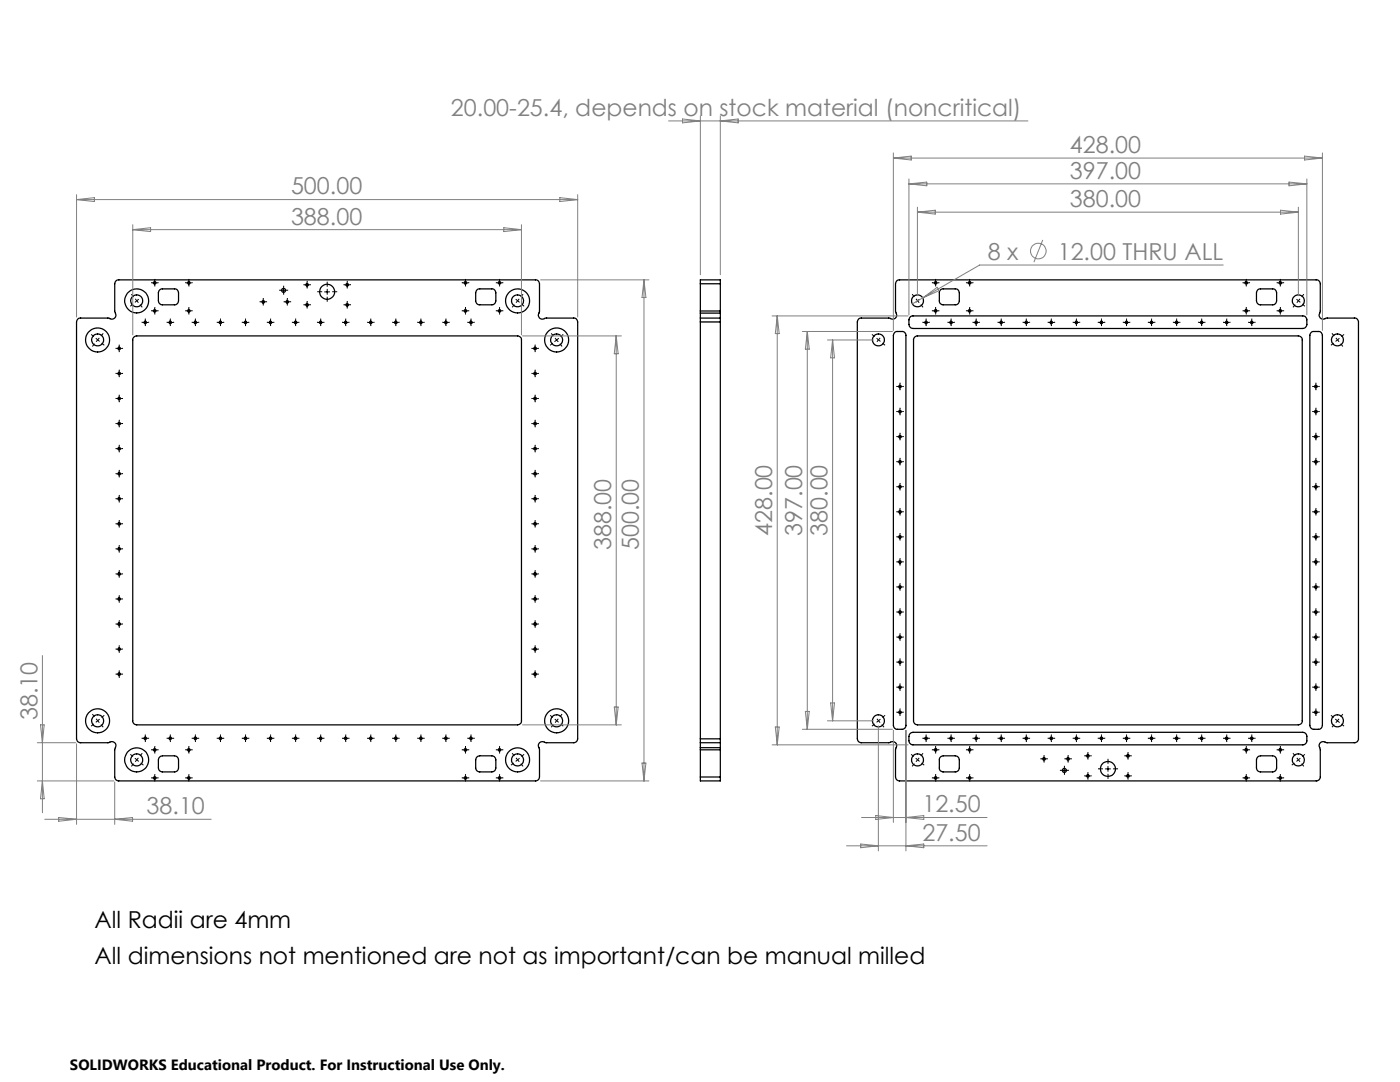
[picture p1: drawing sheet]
<svg xmlns="http://www.w3.org/2000/svg" width="279mm" height="216mm" viewBox="0 0 279 216" stroke-linecap="round" stroke-linejoin="round" font-family="sans-serif">
<g fill="none" stroke="#000" stroke-width=".25">
<path d="M23.2 56l.4-.2h83.3a.78 .78 0 0 1 .8 .8v5.6a.91 .91 0 0 0 0 1.2 .91 .91 0 0 0 1.2 .1h5.6a.78 .78 0 0 1 .8 .7v83.2a.78 .78 0 0 1-.8 .8h-5.6a.91 .91 0 0 0-1.2 0 .91 .91 0 0 0 0 1.3v5.5a.78 .78 0 0 1-.8 .8h-83.2a.78 .78 0 0 1-.8-.8v-5.5a.91 .91 0 0 0 0-1.3 .91 .91 0 0 0-1.3 0h-5.5a.78 .78 0 0 1-.8-.8v-83.2a.78 .78 0 0 1 .8-.7h5.5a.88 .88 0 0 0 1.2 0 .88 .88 0 0 0 .2-1.2l-.1-5.7zM31.9 57.9l.4-.3h2.5a.78 .78 0 0 1 .8 .8v1.6a.78 .78 0 0 1-.8 .8h-2.4a.78 .78 0 0 1-.8-.8v-1.6zM95.2 57.9l.4-.3h2.5a.78 .78 0 0 1 .9 .8v1.6a.78 .78 0 0 1-.9 .8h-2.4a.78 .78 0 0 1-.8-.8v-1.6zM139.8 56.6v-.8h4v.8M139.8 56.6v5.5M139.8 56.6h4M143.8 56.6v5.5M187.7 57.9l.4-.3h2.5a.78 .78 0 0 1 .9 .8v1.6a.78 .78 0 0 1-.9 .8h-2.4a.73 .73 0 0 1-.7-.8v-1.7zM251.1 57.7l2.9-.1a.78 .78 0 0 1 .8 .8v1.6a.78 .78 0 0 1-.8 .8h-2.4a.78 .78 0 0 1-.8-.8v-1.6zM26.7 67.3l.4-.3h76.2a.78 .78 0 0 1 .8 .8v76a.78 .78 0 0 1-.8 .8h-76a.78 .78 0 0 1-.8-.8v-76.1zM139.8 63.5v.7M139.8 62.5v1"/>
<path d="M139.8 62.1v.4M139.8 63.5h4M139.8 64.2h4M139.8 64.2v83.2M139.8 62.5h4M139.8 62.1h4M143.8 63.5v.7M143.8 62.5v1M143.8 62.1v.4M143.8 64.2v83.2M171.3 63.7l.5-.2h5.6a.88 .88 0 0 0 1.2 0 .88 .88 0 0 0 .2-1.2l-.1-5.7a.78 .78 0 0 1 .8-.8h83.2a.78 .78 0 0 1 .8 .8v5.6a.9 .9 0 0 0 0 1.2 .9 .9 0 0 0 1.2 .1h5.6a.78 .78 0 0 1 .8 .7v83.2a.78 .78 0 0 1-.8 .8h-5.6a.89 .89 0 0 0-1.2 0 .89 .89 0 0 0 0 1.2v5.6a.78 .78 0 0 1-.8 .8h-83.2a.78 .78 0 0 1-.8-.8l.1-5.5a.89 .89 0 0 0 0-1.2 .89 .89 0 0 0-1.2-.1h-5.7a.78 .78 0 0 1-.8-.8v-83.2zM178.5 66.4l.5-.3h1a.73 .73 0 0 1 .8 .8v77.8a.73 .73 0 0 1-.8 .8h-.9a.78 .78 0 0 1-.8-.8v-77.8z"/>
<path d="M181.8 63.1l.3-.1h77.9a.78 .78 0 0 1 .8 .8v.9a.85 .85 0 0 1-.8 .8h-77.8a.85 .85 0 0 1-.8-.8v-.9zM182.5 67.3l.5-.3h76.1a.78 .78 0 0 1 .8 .8v76a.78 .78 0 0 1-.8 .8h-76a.78 .78 0 0 1-.8-.8v-76.1zM261.8 66.3l1.3-.2a.78 .78 0 0 1 .8 .8v77.8a.78 .78 0 0 1-.8 .8h-.9a.78 .78 0 0 1-.8-.8v-77.9zM31.9 151.1l.5-.3h2.4a.85 .85 0 0 1 .8 .8v1.6a.78 .78 0 0 1-.8 .8h-2.4a.78 .78 0 0 1-.8-.8v-1.6zM95.2 151.1l.5-.3h2.4a.85 .85 0 0 1 .9 .8v1.6a.78 .78 0 0 1-.9 .8h-2.4a.78 .78 0 0 1-.8-.8v-1.6zM139.8 147.4v.8M139.8 148.2v1M139.8 149.2v.4M139.8 155v.8h4v-.8M139.8 148.2h4M139.8 147.4h4M139.8 149.6v5.4"/>
<path d="M139.8 149.2h4M139.8 149.6h4M139.8 155h4M143.8 147.4v.8M143.8 148.2v1M143.8 149.2v.4M143.8 149.6v5.4M181.8 146.3l.4-.2h77.8a.85 .85 0 0 1 .8 .8v.9a.85 .85 0 0 1-.8 .8h-77.8a.85 .85 0 0 1-.8-.8l.1-1.2zM187.7 151.1l.5-.3h2.4a.85 .85 0 0 1 .9 .8v1.6a.78 .78 0 0 1-.9 .8h-2.4a.73 .73 0 0 1-.7-.8v-1.7zM251 151.1l.6-.3h2.4a.85 .85 0 0 1 .8 .8v1.6a.78 .78 0 0 1-.8 .8h-2.4a.78 .78 0 0 1-.8-.8v-1.6z"/>
<circle cx="30.9" cy="56.4" r=".25"/>
<circle cx="37.7" cy="56.4" r=".25"/>
<circle cx="56.6" cy="57.9" r=".4"/>
<circle cx="61.3" cy="56.8" r=".25"/>
<circle cx="65.3" cy="58.2" r="1.5"/>
<circle cx="69.3" cy="56.8" r=".25"/>
<circle cx="92.9" cy="56.4" r=".25"/>
<circle cx="99.7" cy="56.4" r=".25"/>
<circle cx="186.7" cy="56.4" r=".26"/>
<circle cx="193.5" cy="56.4" r=".26"/>
<circle cx="248.7" cy="56.4" r=".26"/>
<circle cx="255.5" cy="56.4" r=".26"/>
<circle cx="19.5" cy="67.8" r="2.4"/>
<circle cx="19.5" cy="67.8" r="1.19"/>
<circle cx="23.8" cy="74.5" r=".25"/>
<circle cx="23.8" cy="79.5" r=".25"/>
<circle cx="23.8" cy="69.5" r=".25"/>
<circle cx="27.3" cy="60.1" r="2.39"/>
<circle cx="27.3" cy="60" r="1.19"/>
<circle cx="29" cy="64.3" r=".26"/>
<circle cx="30.9" cy="62" r=".25"/>
<circle cx="34" cy="64.3" r=".26"/>
<circle cx="37.7" cy="62" r=".25"/>
<circle cx="39" cy="64.3" r=".26"/>
<circle cx="44" cy="64.3" r=".26"/>
<circle cx="49" cy="64.3" r=".26"/>
<circle cx="52.5" cy="60.2" r=".25"/>
<circle cx="54" cy="64.3" r=".26"/>
<circle cx="57.3" cy="60.2" r=".25"/>
<circle cx="59" cy="64.3" r=".26"/>
<circle cx="61.3" cy="60.8" r=".25"/>
<circle cx="64" cy="64.3" r=".26"/>
<circle cx="69" cy="64.3" r=".26"/>
<circle cx="69.3" cy="60.8" r=".25"/>
<circle cx="74" cy="64.3" r=".26"/>
<circle cx="79" cy="64.3" r=".26"/>
<circle cx="84" cy="64.3" r=".26"/>
<circle cx="89" cy="64.3" r=".26"/>
<circle cx="92.9" cy="62" r=".25"/>
<circle cx="94" cy="64.3" r=".26"/>
<circle cx="99.7" cy="62" r=".24"/>
<circle cx="103.3" cy="60" r="1.19"/>
<circle cx="103.3" cy="60" r="2.4"/>
<circle cx="106.8" cy="74.5" r=".25"/>
<circle cx="106.8" cy="79.5" r=".25"/>
<circle cx="106.8" cy="69.5" r=".25"/>
<circle cx="111.1" cy="67.8" r="1.19"/>
<circle cx="111.1" cy="67.8" r="2.4"/>
<circle cx="175.3" cy="67.8" r="1.19"/>
<circle cx="179.6" cy="77.1" r=".25"/>
<circle cx="183.1" cy="60" r="1.19"/>
<circle cx="184.8" cy="64.3" r=".25"/>
<circle cx="186.7" cy="62" r=".25"/>
<circle cx="189.8" cy="64.3" r=".25"/>
<circle cx="193.5" cy="62" r=".25"/>
<circle cx="194.8" cy="64.3" r=".25"/>
<circle cx="199.8" cy="64.3" r=".25"/>
<circle cx="204.8" cy="64.3" r=".25"/>
<circle cx="209.8" cy="64.3" r=".25"/>
<circle cx="214.8" cy="64.3" r=".25"/>
<circle cx="219.8" cy="64.3" r=".25"/>
<circle cx="224.8" cy="64.3" r=".25"/>
<circle cx="229.8" cy="64.3" r=".25"/>
<circle cx="234.8" cy="64.3" r=".25"/>
<circle cx="239.8" cy="64.3" r=".25"/>
<circle cx="244.8" cy="64.3" r=".25"/>
<circle cx="248.7" cy="62" r=".25"/>
<circle cx="249.8" cy="64.3" r=".25"/>
<circle cx="255.5" cy="62" r=".25"/>
<circle cx="259.1" cy="60" r="1.19"/>
<circle cx="262.6" cy="77.1" r=".25"/>
<circle cx="266.9" cy="67.8" r="1.19"/>
<circle cx="23.8" cy="94.5" r=".26"/>
<circle cx="23.8" cy="99.5" r=".25"/>
<circle cx="23.8" cy="84.5" r=".25"/>
<circle cx="23.8" cy="89.5" r=".25"/>
<circle cx="106.8" cy="94.5" r=".26"/>
<circle cx="106.8" cy="99.5" r=".25"/>
<circle cx="106.8" cy="84.5" r=".25"/>
<circle cx="106.8" cy="89.5" r=".25"/>
<circle cx="179.6" cy="97.1" r=".25"/>
<circle cx="179.6" cy="92.1" r=".25"/>
<circle cx="179.6" cy="82.1" r=".25"/>
<circle cx="179.6" cy="87.1" r=".25"/>
<circle cx="262.6" cy="97.1" r=".25"/>
<circle cx="262.6" cy="92.1" r=".25"/>
<circle cx="262.6" cy="87.1" r=".25"/>
<circle cx="262.6" cy="82.1" r=".25"/>
<circle cx="23.8" cy="114.5" r=".26"/>
<circle cx="23.8" cy="109.5" r=".25"/>
<circle cx="23.8" cy="119.5" r=".25"/>
<circle cx="23.8" cy="104.5" r=".25"/>
<circle cx="106.8" cy="114.5" r=".26"/>
<circle cx="106.8" cy="109.5" r=".25"/>
<circle cx="106.8" cy="119.5" r=".25"/>
<circle cx="106.8" cy="104.5" r=".25"/>
<circle cx="179.6" cy="112.1" r=".26"/>
<circle cx="179.6" cy="117.1" r=".25"/>
<circle cx="179.6" cy="107.1" r=".25"/>
<circle cx="179.6" cy="102.1" r=".25"/>
<circle cx="262.6" cy="112.1" r=".26"/>
<circle cx="262.6" cy="117.1" r=".25"/>
<circle cx="262.6" cy="102.1" r=".25"/>
<circle cx="262.6" cy="107.1" r=".25"/>
<circle cx="23.8" cy="129.5" r=".25"/>
<circle cx="23.8" cy="134.5" r=".25"/>
<circle cx="23.8" cy="124.5" r=".25"/>
<circle cx="106.8" cy="129.5" r=".25"/>
<circle cx="106.8" cy="134.5" r=".25"/>
<circle cx="106.8" cy="124.5" r=".25"/>
<circle cx="179.6" cy="132.1" r=".25"/>
<circle cx="179.6" cy="127.1" r=".25"/>
<circle cx="179.6" cy="137.1" r=".25"/>
<circle cx="179.6" cy="122.1" r=".25"/>
<circle cx="262.6" cy="132.1" r=".25"/>
<circle cx="262.6" cy="127.1" r=".25"/>
<circle cx="262.6" cy="122.1" r=".25"/>
<circle cx="262.6" cy="137.1" r=".25"/>
<circle cx="19.5" cy="143.8" r="2.4"/>
<circle cx="19.5" cy="143.8" r="1.2"/>
<circle cx="27.3" cy="151.6" r="2.39"/>
<circle cx="27.3" cy="151.6" r="1.2"/>
<circle cx="29" cy="147.3" r=".25"/>
<circle cx="30.9" cy="149.6" r=".26"/>
<circle cx="30.9" cy="155.2" r=".25"/>
<circle cx="34" cy="147.3" r=".25"/>
<circle cx="37.7" cy="149.6" r=".26"/>
<circle cx="37.7" cy="155.2" r=".25"/>
<circle cx="39" cy="147.3" r=".25"/>
<circle cx="44" cy="147.3" r=".25"/>
<circle cx="49" cy="147.3" r=".25"/>
<circle cx="54" cy="147.3" r=".25"/>
<circle cx="59" cy="147.3" r=".25"/>
<circle cx="64" cy="147.3" r=".25"/>
<circle cx="69" cy="147.3" r=".25"/>
<circle cx="74" cy="147.3" r=".25"/>
<circle cx="79" cy="147.3" r=".25"/>
<circle cx="84" cy="147.3" r=".25"/>
<circle cx="89" cy="147.3" r=".25"/>
<circle cx="92.9" cy="149.6" r=".26"/>
<circle cx="92.9" cy="155.2" r=".25"/>
<circle cx="94" cy="147.3" r=".25"/>
<circle cx="99.7" cy="149.6" r=".26"/>
<circle cx="99.7" cy="155.2" r=".24"/>
<circle cx="103.3" cy="151.6" r="1.2"/>
<circle cx="103.3" cy="151.6" r="2.4"/>
<circle cx="111.1" cy="143.8" r="1.2"/>
<circle cx="111.1" cy="143.8" r="2.4"/>
<circle cx="175.3" cy="143.8" r="1.2"/>
<circle cx="179.6" cy="142.1" r=".25"/>
<circle cx="183.1" cy="151.6" r="1.2"/>
<circle cx="184.8" cy="147.3" r=".24"/>
<circle cx="186.7" cy="149.6" r=".25"/>
<circle cx="186.7" cy="155.2" r=".25"/>
<circle cx="189.8" cy="147.3" r=".25"/>
<circle cx="193.5" cy="149.6" r=".25"/>
<circle cx="193.5" cy="155.2" r=".25"/>
<circle cx="194.8" cy="147.3" r=".25"/>
<circle cx="199.8" cy="147.3" r=".24"/>
<circle cx="204.8" cy="147.3" r=".24"/>
<circle cx="208.4" cy="151.4" r=".26"/>
<circle cx="209.8" cy="147.3" r=".25"/>
<circle cx="212.4" cy="153.7" r=".41"/>
<circle cx="213.1" cy="151.4" r=".26"/>
<circle cx="214.8" cy="147.3" r=".25"/>
<circle cx="217.1" cy="150.8" r=".26"/>
<circle cx="217.1" cy="154.8" r=".25"/>
<circle cx="219.8" cy="147.3" r=".24"/>
<circle cx="221.1" cy="153.4" r="1.5"/>
<circle cx="224.8" cy="147.3" r=".24"/>
<circle cx="225.1" cy="150.8" r=".26"/>
<circle cx="225.1" cy="154.8" r=".25"/>
<circle cx="229.8" cy="147.3" r=".25"/>
<circle cx="234.8" cy="147.3" r=".25"/>
<circle cx="239.8" cy="147.3" r=".24"/>
<circle cx="244.8" cy="147.3" r=".25"/>
<circle cx="248.7" cy="149.6" r=".25"/>
<circle cx="248.7" cy="155.2" r=".25"/>
<circle cx="249.8" cy="147.3" r=".25"/>
<circle cx="255.5" cy="149.6" r=".25"/>
<circle cx="255.5" cy="155.2" r=".25"/>
<circle cx="259.1" cy="151.6" r="1.2"/>
<circle cx="262.6" cy="142.1" r=".25"/>
<circle cx="266.9" cy="143.8" r="1.2"/>
</g>
<g fill="none" stroke="#808080" stroke-width=".2">
<path d="M15.3 38.8v24.5M15.3 39.8h100M15.3 39.8l3.5-.4v.8zM111.7 39.4l3.6 .4-3.6 .4zM115.3 38.8v24.5M133.4 24.1h71.7M136.2 23.7l3.6 .4-3.6 .4zM139.8 23.1v31.7M143.8 23.1v31.7M143.8 24.1l3.5-.4v.8zM178.3 30.5v35.4M178.3 31.5h85.6"/>
<path d="M178.3 31.5l3.6-.3v.7zM181.4 35.7v27.1M181.4 36.7h79.4M181.4 36.7l3.6-.4v.8zM257.2 36.3l3.6 .4-3.6 .4zM260.4 31.2l3.5 .3-3.5 .4zM260.8 35.7v27.1M263.9 30.5v35.4M26.5 44.8v22M26.5 45.8h77.6M26.5 45.8l3.6-.4v.8zM100.5 45.4l3.6 .4-3.6 .4z"/>
<path d="M104.1 44.8v22M107.9 55.8h21.6M128.5 55.8v100M128.5 55.8l.4 3.6h-.8zM183.1 41.3v17.7M183.1 42.3h76M183.1 42.3l3.6-.4v.8zM184.2 59.4l-2.1 1.2M184.2 59.4l2.8-2.1 .4 .7zM208.1 47.9l-1.8 4.4M244.1 52.9h-48.6l-11.3 6.5M255.6 41.9l3.5 .4-3.5 .4z"/>
<path d="M259.1 41.3v17.7M104.3 67h19.7M123 67v77.6M123 67l.4 3.6h-.8zM154.1 63h27.1M155.1 63v85.6M155.1 63l.4 3.6h-.8zM160.1 66.1h18M161.1 66.1v79.4M161.1 66.1l.4 3.6h-.8zM165.1 67.8h9.2M166.2 67.8v76"/>
<path d="M166.2 67.8l.3 3.6h-.7zM8.5 130.8v31.4M7.4 155.8h15.3M7.4 148.2h7.7M8.1 144.6h.7l-.3 3.6zM8.5 155.8l.3 3.6h-.7zM15.3 148.4v16.1M22.9 156v8.5M104.3 144.6h19.7M107.9 155.8h21.6M122.6 141.1h.8l-.4 3.5zM128.1 152.3h.8l-.4 3.5z"/>
<path d="M154.1 148.6h27.1M154.7 145.1h.8l-.4 3.5zM160.1 145.5h18M160.7 142h.8l-.4 3.5zM165.1 143.8h9.2M165.8 140.3h.7l-.3 3.5zM175.3 144.8v25M178.3 145.7v18.4M180.8 145.7v24.1M8.9 163.5h33.3M11.7 163.1l3.6 .4-3.6 .4zM22.9 163.5l3.6-.4v.8z"/>
<path d="M168.9 168.8h28.1M171.8 168.4l3.5 .4-3.5 .4zM171.9 163.1h25.1M174.8 162.7l3.5 .4-3.5 .4zM180.8 163.1l3.6-.4v.8zM180.8 168.8l3.6-.4v.8z"/>
<circle cx="207.2" cy="50.1" r="1.55"/>
</g>
<g fill="none" stroke="#000" stroke-width=".2" stroke-dasharray="15.2 1.3 1.3 1.3" stroke-linecap="butt">
<path d="M26.7 59.2l-.5-.5M30.4 56.4h-.2M30.9 55.9v-.2M30.9 56.9v.3M31.4 56.4h.3M37.2 56.4h-.2M37.7 55.9v-.2M37.7 56.9v.3M38.2 56.4h.3M52.5 59.7v-.2M56.1 57.9h-.4M56.6 57.4v-.4"/>
<path d="M56.6 58.4v.4M57.1 57.9h.4M57.3 59.7v-.2M60.8 56.8h-.2M61.3 56.3v-.2M61.3 57.3v.3M61.8 56.8h.3M64.3 58.2h-1M65.3 57.2v-1M65.3 59.2v1M66.3 58.2h1M68.8 56.8h-.2"/>
<path d="M69.3 56.3v-.2M69.3 57.3v.3M69.8 56.8h.3M92.4 56.4h-.2M92.9 55.9v-.2M92.9 56.9v.3M93.4 56.4h.3M99.2 56.4h-.2M99.7 55.9v-.2M99.7 56.9v.3M100.2 56.4h.3M103.9 59.2l.5-.5"/>
<path d="M182.5 59.2l-.5-.5M186.2 56.4h-.2M186.7 55.9v-.2M186.7 56.9v.3M187.2 56.4h.3M193 56.4h-.2M193.5 55.9v-.2M193.5 56.9v.3M194 56.4h.3M248.2 56.4h-.2M248.7 55.9v-.2M248.7 56.9v.3"/>
<path d="M249.2 56.4h.3M255 56.4h-.2M255.5 55.9v-.2M255.5 56.9v.3M256 56.4h.3M259.8 59.2l.4-.5M18.7 67.2l-.5-.5M18.9 68.6l-.5 .5M19.5 67.8l-.3 .4M19.5 67.8l.3-.4M19.5 67.8l-.4-.3M19.5 67.8l.4 .3"/>
<path d="M20.1 67l.5-.5M20.3 68.5l.5 .4M23.3 69.5h-.2M23.3 74.5h-.2M23.3 79.5h-.2M23.8 69v-.2M23.8 70v.3M23.8 74v-.2M23.8 75v.3M23.8 79v-.2M24.3 69.5h.3M24.3 74.5h.3"/>
<path d="M24.3 79.5h.3M26.5 60.7l-.5 .4M27.3 60l-.4 .3M27.3 60l.4-.3M27.3 60l-.3-.4M27.3 60l.3 .4M27.9 60.8l.5 .5M28.5 64.3h-.2M29 63.8v-.2M29 64.8v.3M29.5 64.3h.3M30.4 62h-.2"/>
<path d="M30.9 61.5v-.2M30.9 62.5v.3M31.4 62h.3M33.5 64.3h-.2M34 63.8v-.2M34 64.8v.3M34.5 64.3h.3M37.2 62h-.2M37.7 61.5v-.2M37.7 62.5v.3M38.2 62h.3M38.5 64.3h-.2"/>
<path d="M39 63.8v-.2M39 64.8v.3M39.5 64.3h.3M43.5 64.3h-.2M44 63.8v-.2M44 64.8v.3M44.5 64.3h.3M48.5 64.3h-.2M49 63.8v-.2M49 64.8v.3M49.5 64.3h.3M52 60.2h-.2"/>
<path d="M52.5 60.7v.3M53 60.2h.3M53.5 64.3h-.2M54 63.8v-.2M54 64.8v.3M54.5 64.3h.3M56.8 60.2h-.2M57.3 60.7v.3M57.8 60.2h.3M58.5 64.3h-.2M59 63.8v-.2M59 64.8v.3"/>
<path d="M59.5 64.3h.3M60.8 60.8h-.2M61.3 60.3v-.2M61.3 61.3v.3M61.8 60.8h.3M63.5 64.3h-.2M64 63.8v-.2M64 64.8v.3M64.5 64.3h.3M68.5 64.3h-.2M68.8 60.8h-.2M69 63.8v-.2"/>
<path d="M69 64.8v.3M69.3 60.3v-.2M69.3 61.3v.3M69.5 64.3h.3M69.8 60.8h.3M73.5 64.3h-.2M74 63.8v-.2M74 64.8v.3M74.5 64.3h.3M78.5 64.3h-.2M79 63.8v-.2M79 64.8v.3"/>
<path d="M79.5 64.3h.3M83.5 64.3h-.2M84 63.8v-.2M84 64.8v.3M84.5 64.3h.3M88.5 64.3h-.2M89 63.8v-.2M89 64.8v.3M89.5 64.3h.3M92.4 62h-.2M92.9 61.5v-.2M92.9 62.5v.3"/>
<path d="M93.4 62h.3M93.5 64.3h-.2M94 63.8v-.2M94 64.8v.3M94.5 64.3h.3M99.2 62h-.2M99.7 61.5v-.2M99.7 62.5v.3M100.2 62h.3M102.7 60.8l-.5 .5M103.3 60l-.4-.3M103.3 60l.4 .3"/>
<path d="M103.3 60l.3-.4M103.3 60l-.3 .4M104.1 60.7l.5 .4M106.3 69.5h-.2M106.3 74.5h-.2M106.3 79.5h-.2M106.8 69v-.2M106.8 70v.3M106.8 74v-.2M106.8 75v.3M106.8 79v-.2M107.3 69.5h.3"/>
<path d="M107.3 74.5h.3M107.3 79.5h.3M110.3 68.5l-.5 .4M110.5 67l-.5-.5M111.7 68.6l.5 .5M111.9 67.2l.5-.5M174.6 67.2l-.6-.5M175.3 67.8l-.3 .4M175.3 67.8l.3-.4M175.3 67.8l-.4-.3M175.3 67.8l.4 .3M176.1 68.5l.5 .4"/>
<path d="M179.1 77.1h-.2M179.6 76.6v-.2M179.6 77.6v.3M180.1 77.1h.3M183.1 60l-.4 .3M183.1 60l.4-.3M183.1 60l-.3-.4M183.1 60l.3 .4M183.8 60.8l.4 .5M184.3 64.3h-.2M184.8 63.8v-.2M184.8 64.8v.3"/>
<path d="M185.3 64.3h.3M186.2 62h-.2M186.7 61.5v-.2M186.7 62.5v.3M187.2 62h.3M189.3 64.3h-.2M189.8 63.8v-.2M189.8 64.8v.3M190.3 64.3h.3M193 62h-.2M193.5 61.5v-.2M193.5 62.5v.3"/>
<path d="M194 62h.3M194.3 64.3h-.2M194.8 63.8v-.2M194.8 64.8v.3M195.3 64.3h.3M199.3 64.3h-.2M199.8 63.8v-.2M199.8 64.8v.3M200.3 64.3h.3M204.3 64.3h-.2M204.8 63.8v-.2M204.8 64.8v.3"/>
<path d="M205.3 64.3h.3M209.3 64.3h-.2M209.8 63.8v-.2M209.8 64.8v.3M210.3 64.3h.3M214.3 64.3h-.2M214.8 63.8v-.2M214.8 64.8v.3M215.3 64.3h.3M219.3 64.3h-.2M219.8 63.8v-.2M219.8 64.8v.3"/>
<path d="M220.3 64.3h.3M224.3 64.3h-.2M224.8 63.8v-.2M224.8 64.8v.3M225.3 64.3h.3M229.3 64.3h-.2M229.8 63.8v-.2M229.8 64.8v.3M230.3 64.3h.3M234.3 64.3h-.2M234.8 63.8v-.2M234.8 64.8v.3"/>
<path d="M235.3 64.3h.3M239.3 64.3h-.2M239.8 63.8v-.2M239.8 64.8v.3M240.3 64.3h.3M244.3 64.3h-.2M244.8 63.8v-.2M244.8 64.8v.3M245.3 64.3h.3M248.2 62h-.2M248.7 61.5v-.2M248.7 62.5v.3"/>
<path d="M249.2 62h.3M249.3 64.3h-.2M249.8 63.8v-.2M249.8 64.8v.3M250.3 64.3h.3M255 62h-.2M255.5 61.5v-.2M255.5 62.5v.3M256 62h.3M258.5 60.8l-.5 .5M259.1 60l-.4-.3M259.1 60l.4 .3"/>
<path d="M259.1 60l.3-.4M259.1 60l-.3 .4M259.9 60.7l.5 .4M262.1 77.1h-.2M262.6 76.6v-.2M262.6 77.6v.3M263.1 77.1h.3M266.2 68.5l-.6 .4M266.3 67l-.5-.5M266.9 67.8l-.3-.4M266.9 67.8l.3 .4M266.9 67.8l.4-.3"/>
<path d="M266.9 67.8l-.4 .3M267.6 68.6l.4 .5M267.7 67.2l.5-.5M23.3 84.5h-.2M23.3 89.5h-.2M23.3 94.5h-.2M23.3 99.5h-.2M23.8 80v.3M23.8 84v-.2M23.8 85v.3M23.8 89v-.2M23.8 90v.3"/>
<path d="M23.8 94v-.2M23.8 95v.3M23.8 99v-.2M24.3 84.5h.3M24.3 89.5h.3M24.3 94.5h.3M24.3 99.5h.3M106.3 84.5h-.2M106.3 89.5h-.2M106.3 94.5h-.2M106.3 99.5h-.2M106.8 80v.3"/>
<path d="M106.8 84v-.2M106.8 85v.3M106.8 89v-.2M106.8 90v.3M106.8 94v-.2M106.8 95v.3M106.8 99v-.2M107.3 84.5h.3M107.3 89.5h.3M107.3 94.5h.3M107.3 99.5h.3M179.1 97.1h-.2"/>
<path d="M179.1 92.1h-.2M179.1 87.1h-.2M179.1 82.1h-.2M179.6 96.6v-.2M179.6 97.6v.3M179.6 91.6v-.2M179.6 92.6v.3M179.6 86.6v-.2M179.6 87.6v.3M179.6 81.6v-.2M179.6 82.6v.3M180.1 97.1h.3"/>
<path d="M180.1 92.1h.3M180.1 87.1h.3M180.1 82.1h.3M262.1 97.1h-.2M262.1 92.1h-.2M262.1 87.1h-.2M262.1 82.1h-.2M262.6 96.6v-.2M262.6 97.6v.3M262.6 91.6v-.2M262.6 92.6v.3M262.6 86.6v-.2"/>
<path d="M262.6 87.6v.3M262.6 81.6v-.2M262.6 82.6v.3M263.1 97.1h.3M263.1 92.1h.3M263.1 87.1h.3M263.1 82.1h.3M23.3 104.5h-.2M23.3 109.5h-.2M23.3 114.5h-.2M23.3 119.5h-.2M23.8 100v.3"/>
<path d="M23.8 104v-.2M23.8 105v.3M23.8 109v-.2M23.8 110v.3M23.8 114v-.2M23.8 115v.3M23.8 119v-.2M24.3 104.5h.3M24.3 109.5h.3M24.3 114.5h.3M24.3 119.5h.3M106.3 104.5h-.2"/>
<path d="M106.3 109.5h-.2M106.3 114.5h-.2M106.3 119.5h-.2M106.8 100v.3M106.8 104v-.2M106.8 105v.3M106.8 109v-.2M106.8 110v.3M106.8 114v-.2M106.8 115v.3M106.8 119v-.2M107.3 104.5h.3"/>
<path d="M107.3 109.5h.3M107.3 114.5h.3M107.3 119.5h.3M179.1 117.1h-.2M179.1 112.1h-.2M179.1 107.1h-.2M179.1 102.1h-.2M179.6 116.6v-.2M179.6 117.6v.3M179.6 111.6v-.2M179.6 112.6v.3M179.6 106.6v-.2"/>
<path d="M179.6 107.6v.3M179.6 101.6v-.2M179.6 102.6v.3M180.1 117.1h.3M180.1 112.1h.3M180.1 107.1h.3M180.1 102.1h.3M262.1 117.1h-.2M262.1 112.1h-.2M262.1 107.1h-.2M262.1 102.1h-.2M262.6 116.6v-.2"/>
<path d="M262.6 117.6v.3M262.6 111.6v-.2M262.6 112.6v.3M262.6 106.6v-.2M262.6 107.6v.3M262.6 101.6v-.2M262.6 102.6v.3M263.1 117.1h.3M263.1 112.1h.3M263.1 107.1h.3M263.1 102.1h.3M23.3 124.5h-.2"/>
<path d="M23.3 129.5h-.2M23.3 134.5h-.2M23.8 120v.3M23.8 124v-.2M23.8 125v.3M23.8 129v-.2M23.8 130v.3M23.8 134v-.2M23.8 135v.3M24.3 124.5h.3M24.3 129.5h.3M24.3 134.5h.3"/>
<path d="M106.3 124.5h-.2M106.3 129.5h-.2M106.3 134.5h-.2M106.8 120v.3M106.8 124v-.2M106.8 125v.3M106.8 129v-.2M106.8 130v.3M106.8 134v-.2M106.8 135v.3M107.3 124.5h.3M107.3 129.5h.3"/>
<path d="M107.3 134.5h.3M179.1 137.1h-.2M179.1 132.1h-.2M179.1 127.1h-.2M179.1 122.1h-.2M179.6 136.6v-.2M179.6 137.6v.3M179.6 131.6v-.2M179.6 132.6v.3M179.6 126.6v-.2M179.6 127.6v.3M179.6 121.6v-.2"/>
<path d="M179.6 122.6v.3M180.1 137.1h.3M180.1 132.1h.3M180.1 127.1h.3M180.1 122.1h.3M262.1 137.1h-.2M262.1 132.1h-.2M262.1 127.1h-.2M262.1 122.1h-.2M262.6 136.6v-.2M262.6 137.6v.3M262.6 131.6v-.2"/>
<path d="M262.6 132.6v.3M262.6 126.6v-.2M262.6 127.6v.3M262.6 121.6v-.2M262.6 122.6v.3M263.1 137.1h.3M263.1 132.1h.3M263.1 127.1h.3M263.1 122.1h.3M18.7 144.5l-.5 .4M18.9 143l-.5-.5M19.5 143.8l.3 .4"/>
<path d="M19.5 143.8l-.3-.4M19.5 143.8l-.4 .3M19.5 143.8l.4-.3M20.1 144.6l.5 .5M20.3 143.2l.5-.5M26.5 151l-.5-.5M26.7 152.4l-.5 .5M27.3 151.6l.4 .3M27.3 151.6l-.4-.3M27.3 151.6l-.3 .4M27.3 151.6l.3-.4M27.9 150.8l.5-.5"/>
<path d="M28.1 152.2l.5 .5M28.5 147.3h-.2M29 146.8v-.2M29 147.8v.3M29.5 147.3h.3M30.4 149.6h-.2M30.4 155.2h-.2M30.9 149.1v-.2M30.9 150.1v.3M30.9 154.7v-.2M30.9 155.7v.3M31.4 149.6h.3"/>
<path d="M31.4 155.2h.3M33.5 147.3h-.2M34 146.8v-.2M34 147.8v.3M34.5 147.3h.3M37.2 155.2h-.2M37.2 149.6h-.2M37.7 154.7v-.2M37.7 155.7v.3M37.7 149.1v-.2M37.7 150.1v.3M38.2 155.2h.3"/>
<path d="M38.2 149.6h.3M38.5 147.3h-.2M39 146.8v-.2M39 147.8v.3M39.5 147.3h.3M43.5 147.3h-.2M44 146.8v-.2M44 147.8v.3M44.5 147.3h.3M48.5 147.3h-.2M49 146.8v-.2M49 147.8v.3"/>
<path d="M49.5 147.3h.3M53.5 147.3h-.2M54 146.8v-.2M54 147.8v.3M54.5 147.3h.3M58.5 147.3h-.2M59 146.8v-.2M59 147.8v.3M59.5 147.3h.3M63.5 147.3h-.2M64 146.8v-.2M64 147.8v.3"/>
<path d="M64.5 147.3h.3M68.5 147.3h-.2M69 146.8v-.2M69 147.8v.3M69.5 147.3h.3M73.5 147.3h-.2M74 146.8v-.2M74 147.8v.3M74.5 147.3h.3M78.5 147.3h-.2M79 146.8v-.2M79 147.8v.3"/>
<path d="M79.5 147.3h.3M83.5 147.3h-.2M84 146.8v-.2M84 147.8v.3M84.5 147.3h.3M88.5 147.3h-.2M89 146.8v-.2M89 147.8v.3M89.5 147.3h.3M92.4 155.2h-.2M92.4 149.6h-.2M92.9 154.7v-.2"/>
<path d="M92.9 155.7v.3M92.9 149.1v-.2M92.9 150.1v.3M93.4 155.2h.3M93.4 149.6h.3M93.5 147.3h-.2M94 146.8v-.2M94 147.8v.3M94.5 147.3h.3M99.2 149.6h-.2M99.2 155.2h-.2M99.7 149.1v-.2"/>
<path d="M99.7 150.1v.3M99.7 154.7v-.2M99.7 155.7v.3M100.2 149.6h.3M100.2 155.2h.3M102.5 152.2l-.5 .5M102.7 150.8l-.5-.5M103.3 151.6l.4-.3M103.3 151.6l-.4 .3M103.3 151.6l.3 .4M103.3 151.6l-.3-.4M103.9 152.4l.5 .5"/>
<path d="M104.1 151l.5-.5M110.3 143.2l-.5-.5M110.5 144.6l-.5 .5M111.1 143.8l.3-.4M111.1 143.8l-.3 .4M111.1 143.8l.4 .3M111.1 143.8l-.4-.3M111.7 143l.5-.5M111.9 144.5l.5 .4M174.6 144.5l-.6 .4M175.3 143.8l.3 .4M175.3 143.8l-.3-.4"/>
<path d="M175.3 143.8l-.4 .3M175.3 143.8l.4-.3M176 144.6l.4 .5M176.1 143.2l.5-.5M179.1 142.1h-.2M179.6 141.6v-.2M179.6 142.6v.3M180.1 142.1h.3M182.4 151l-.6-.5M182.5 152.4l-.5 .5M183.1 151.6l.4 .3M183.1 151.6l-.4-.3"/>
<path d="M183.1 151.6l-.3 .4M183.1 151.6l.3-.4M183.8 150.8l.4-.5M183.9 152.2l.5 .5M184.3 147.3h-.2M184.8 146.8v-.2M184.8 147.8v.3M185.3 147.3h.3M186.2 149.6h-.2M186.2 155.2h-.2M186.7 149.1v-.2M186.7 150.1v.3"/>
<path d="M186.7 154.7v-.2M186.7 155.7v.3M187.2 149.6h.3M187.2 155.2h.3M189.3 147.3h-.2M189.8 146.8v-.2M189.8 147.8v.3M190.3 147.3h.3M193 155.2h-.2M193 149.6h-.2M193.5 154.7v-.2M193.5 155.7v.3"/>
<path d="M193.5 149.1v-.2M193.5 150.1v.3M194 155.2h.3M194 149.6h.3M194.3 147.3h-.2M194.8 146.8v-.2M194.8 147.8v.3M195.3 147.3h.3M199.3 147.3h-.2M199.8 146.8v-.2M199.8 147.8v.3M200.3 147.3h.3"/>
<path d="M204.3 147.3h-.2M204.8 146.8v-.2M204.8 147.8v.3M205.3 147.3h.3M207.9 151.4h-.3M208.4 150.9v-.2M208.4 151.9v.3M208.9 151.4h.2M209.3 147.3h-.2M209.8 146.8v-.2M209.8 147.8v.3M210.3 147.3h.3"/>
<path d="M211.9 153.7h-.4M212.4 153.2v-.4M212.4 154.2v.4M212.7 151.4h-.3M212.9 153.7h.4M213.2 150.9v-.2M213.2 151.9v.3M213.7 151.4h.2M214.3 147.3h-.2M214.8 146.8v-.2M214.8 147.8v.3M215.3 147.3h.3"/>
<path d="M216.6 150.8h-.2M216.6 154.8h-.2M217.1 150.3v-.2M217.1 151.3v.3M217.1 154.3v-.2M217.1 155.3v.3M217.6 150.8h.3M217.6 154.8h.3M219.3 147.3h-.2M219.8 146.8v-.2M219.8 147.8v.3M220.1 153.4h-1"/>
<path d="M220.3 147.3h.3M221.1 152.4v-1M221.1 154.4v1M222.1 153.4h1M224.3 147.3h-.2M224.6 154.8h-.2M224.6 150.8h-.2M224.8 146.8v-.2M224.8 147.8v.3M225.1 154.3v-.2M225.1 155.3v.3M225.1 150.3v-.2"/>
<path d="M225.1 151.3v.3M225.3 147.3h.3M225.6 154.8h.3M225.6 150.8h.3M229.3 147.3h-.2M229.8 146.8v-.2M229.8 147.8v.3M230.3 147.3h.3M234.3 147.3h-.2M234.8 146.8v-.2M234.8 147.8v.3M235.3 147.3h.3"/>
<path d="M239.3 147.3h-.2M239.8 146.8v-.2M239.8 147.8v.3M240.3 147.3h.3M244.3 147.3h-.2M244.8 146.8v-.2M244.8 147.8v.3M245.3 147.3h.3M248.2 155.2h-.2M248.2 149.6h-.2M248.7 154.7v-.2M248.7 155.7v.3"/>
<path d="M248.7 149.1v-.2M248.7 150.1v.3M249.2 155.2h.3M249.2 149.6h.3M249.3 147.3h-.2M249.8 146.8v-.2M249.8 147.8v.3M250.3 147.3h.3M255 149.6h-.2M255 155.2h-.2M255.5 149.1v-.2M255.5 150.1v.3"/>
<path d="M255.5 154.7v-.2M255.5 155.7v.3M256 149.6h.3M256 155.2h.3M258.4 152.2l-.6 .5M258.5 150.8l-.5-.5M259.1 151.6l.4-.3M259.1 151.6l-.4 .3M259.1 151.6l.3 .4M259.1 151.6l-.3-.4M259.8 152.4l.4 .5M259.9 151l.5-.5"/>
<path d="M262.1 142.1h-.2M262.6 141.6v-.2M262.6 142.6v.3M263.1 142.1h.3M266.2 143.2l-.6-.5M266.3 144.6l-.5 .5M267.6 143l.4-.5M267.7 144.5l.5 .4"/>
</g>
<g fill="none" stroke="#000" stroke-width=".2">
<path d="M30.4 56.4h1M30.9 55.9v1M37.2 56.4h1M37.7 55.9v1M52.5 59.7v1M56.1 57.9h1M56.6 57.4v1M57.3 59.7v1M60.8 56.8h1M61.3 56.3v1M64.8 58.2h1M65.3 57.7v1"/>
<path d="M68.8 56.8h1M69.3 56.3v1M92.4 56.4h1M92.9 55.9v1M99.2 56.4h1M99.7 55.9v1M186.2 56.4h1M186.7 55.9v1M193 56.4h1M193.5 55.9v1M248.2 56.4h1M248.7 55.9v1"/>
<path d="M255 56.4h1M255.5 55.9v1M23.3 69.5h1M23.3 74.5h1M23.3 79.5h1M23.8 69v1M23.8 74v1M23.8 79v1M28.5 64.3h1M29 63.8v1M30.4 62h1M30.9 61.5v1"/>
<path d="M33.5 64.3h1M34 63.8v1M37.2 62h1M37.7 61.5v1M38.5 64.3h1M39 63.8v1M43.5 64.3h1M44 63.8v1M48.5 64.3h1M49 63.8v1M52 60.2h1M53.5 64.3h1"/>
<path d="M54 63.8v1M56.8 60.2h1M58.5 64.3h1M59 63.8v1M60.8 60.8h1M61.3 60.3v1M63.5 64.3h1M64 63.8v1M68.5 64.3h1M68.8 60.8h1M69 63.8v1M69.3 60.3v1"/>
<path d="M73.5 64.3h1M74 63.8v1M78.5 64.3h1M79 63.8v1M83.5 64.3h1M84 63.8v1M88.5 64.3h1M89 63.8v1M92.4 62h1M92.9 61.5v1M93.5 64.3h1M94 63.8v1"/>
<path d="M99.2 62h1M99.7 61.5v1M106.3 69.5h1M106.3 74.5h1M106.3 79.5h1M106.8 69v1M106.8 74v1M106.8 79v1M110.8 67.5l.6 .7M111.5 67.5l-.8 .7M179.1 77.1h1M179.6 76.6v1"/>
<path d="M184.3 64.3h1M184.8 63.8v1M186.2 62h1M186.7 61.5v1M189.3 64.3h1M189.8 63.8v1M193 62h1M193.5 61.5v1M194.3 64.3h1M194.8 63.8v1M199.3 64.3h1M199.8 63.8v1"/>
<path d="M204.3 64.3h1M204.8 63.8v1M209.3 64.3h1M209.8 63.8v1M214.3 64.3h1M214.8 63.8v1M219.3 64.3h1M219.8 63.8v1M224.3 64.3h1M224.8 63.8v1M229.3 64.3h1M229.8 63.8v1"/>
<path d="M234.3 64.3h1M234.8 63.8v1M239.3 64.3h1M239.8 63.8v1M244.3 64.3h1M244.8 63.8v1M248.2 62h1M248.7 61.5v1M249.3 64.3h1M249.8 63.8v1M255 62h1M255.5 61.5v1"/>
<path d="M262.1 77.1h1M262.6 76.6v1M23.3 84.5h1M23.3 89.5h1M23.3 94.5h1M23.3 99.5h1M23.8 84v1M23.8 89v1M23.8 94v1M23.8 99v1M106.3 84.5h1M106.3 89.5h1"/>
<path d="M106.3 94.5h1M106.3 99.5h1M106.8 84v1M106.8 89v1M106.8 94v1M106.8 99v1M179.1 97.1h1M179.1 92.1h1M179.1 87.1h1M179.1 82.1h1M179.6 81.6v1M179.6 86.6v1"/>
<path d="M179.6 91.6v1M179.6 96.6v1M262.1 97.1h1M262.1 92.1h1M262.1 87.1h1M262.1 82.1h1M262.6 81.6v1M262.6 86.6v1M262.6 91.6v1M262.6 96.6v1M23.3 104.5h1M23.3 109.5h1"/>
<path d="M23.3 114.5h1M23.3 119.5h1M23.8 104v1M23.8 109v1M23.8 114v1M23.8 119v1M106.3 104.5h1M106.3 109.5h1M106.3 114.5h1M106.3 119.5h1M106.8 104v1M106.8 109v1"/>
<path d="M106.8 114v1M106.8 119v1M179.1 117.1h1M179.1 112.1h1M179.1 107.1h1M179.1 102.1h1M179.6 101.6v1M179.6 106.6v1M179.6 111.6v1M179.6 116.6v1M262.1 117.1h1M262.1 112.1h1"/>
<path d="M262.1 107.1h1M262.1 102.1h1M262.6 101.6v1M262.6 106.6v1M262.6 111.6v1M262.6 116.6v1M23.3 124.5h1M23.3 129.5h1M23.3 134.5h1M23.8 124v1M23.8 129v1M23.8 134v1"/>
<path d="M106.3 124.5h1M106.3 129.5h1M106.3 134.5h1M106.8 124v1M106.8 129v1M106.8 134v1M179.1 137.1h1M179.1 132.1h1M179.1 127.1h1M179.1 122.1h1M179.6 121.6v1M179.6 126.6v1"/>
<path d="M179.6 131.6v1M179.6 136.6v1M262.1 137.1h1M262.1 132.1h1M262.1 127.1h1M262.1 122.1h1M262.6 121.6v1M262.6 126.6v1M262.6 131.6v1M262.6 136.6v1M28.5 147.3h1M29 146.8v1"/>
<path d="M30.4 155.2h1M30.4 149.6h1M30.9 149.1v1M30.9 154.7v1M33.5 147.3h1M34 146.8v1M37.2 155.2h1M37.2 149.6h1M37.7 149.1v1M37.7 154.7v1M38.5 147.3h1M39 146.8v1"/>
<path d="M43.5 147.3h1M44 146.8v1M48.5 147.3h1M49 146.8v1M53.5 147.3h1M54 146.8v1M58.5 147.3h1M59 146.8v1M63.5 147.3h1M64 146.8v1M68.5 147.3h1M69 146.8v1"/>
<path d="M73.5 147.3h1M74 146.8v1M78.5 147.3h1M79 146.8v1M83.5 147.3h1M84 146.8v1M88.5 147.3h1M89 146.8v1M92.4 155.2h1M92.4 149.6h1M92.9 149.1v1M92.9 154.7v1"/>
<path d="M93.5 147.3h1M94 146.8v1M99.2 155.2h1M99.2 149.6h1M99.7 149.1v1M99.7 154.7v1M179.1 142.1h1M179.6 141.6v1M184.3 147.3h1M184.8 146.8v1M186.2 155.2h1M186.2 149.6h1"/>
<path d="M186.7 149.1v1M186.7 154.7v1M189.3 147.3h1M189.8 146.8v1M193 155.2h1M193 149.6h1M193.5 149.1v1M193.5 154.7v1M194.3 147.3h1M194.8 146.8v1M199.3 147.3h1M199.8 146.8v1"/>
<path d="M204.3 147.3h1M204.8 146.8v1M207.9 151.4h.9M208.4 150.9v1M209.3 147.3h1M209.8 146.8v1M211.9 153.7h1M212.4 153.2v1M212.7 151.4h.9M213.1 150.9v1M214.3 147.3h1M214.8 146.8v1"/>
<path d="M216.6 150.8h1M216.6 154.8h1M217.1 150.3v1M217.1 154.3v1M219.3 147.3h1M219.8 146.8v1M220.6 153.4h1M221.1 152.9v1M224.3 147.3h1M224.6 150.8h1M224.6 154.8h1M224.8 146.8v1"/>
<path d="M225.1 150.3v1M225.1 154.3v1M229.3 147.3h1M229.8 146.8v1M234.3 147.3h1M234.8 146.8v1M239.3 147.3h1M239.8 146.8v1M244.3 147.3h1M244.8 146.8v1M248.2 155.2h1M248.2 149.6h1"/>
<path d="M248.7 149.1v1M248.7 154.7v1M249.3 147.3h1M249.8 146.8v1M255 155.2h1M255 149.6h1M255.5 149.1v1M255.5 154.7v1M262.1 142.1h1M262.6 141.6v1M266.5 143.5l.8 .6M267.2 143.4l-.6 .8"/>
</g>
<g font-size="4.7" fill="#808080">
<text x="90" y="23.1">20.00-25.4, depends on stock material (noncritical)</text>
<text x="213.5" y="30.5">428.00</text>
<text x="213.5" y="35.7">397.00</text>
<text x="58.1" y="38.8">500.00</text>
<text x="213.5" y="41.3">380.00</text>
<text x="58.1" y="44.8">388.00</text>
<text x="197.1" y="51.8">8 x</text>
<text x="211.1" y="51.8">12.00 THRU ALL</text>
<text x="154.1" y="106.9" transform="rotate(-90 154.1 106.9)">428.00</text>
<text x="160.1" y="106.9" transform="rotate(-90 160.1 106.9)">397.00</text>
<text x="165.2" y="106.9" transform="rotate(-90 165.2 106.9)">380.00</text>
<text x="122" y="109.8" transform="rotate(-90 122 109.8)">388.00</text>
<text x="127.5" y="109.8" transform="rotate(-90 127.5 109.8)">500.00</text>
<text x="7.5" y="143.7" transform="rotate(-90 7.5 143.7)">38.10</text>
<text x="29.3" y="162.5">38.10</text>
<text x="184.1" y="162.1">12.50</text>
<text x="184.1" y="167.7">27.50</text>
</g>
<g font-size="4.7">
<text x="18.9" y="185.2">All Radii are 4mm</text>
<text x="18.9" y="192.3">All dimensions not mentioned are not as important/can be manual milled</text>
</g>
<text font-size="3" x="14" y="213.5">SOLIDWORKS Educational Product. For Instructional Use Only.</text>
</svg>
